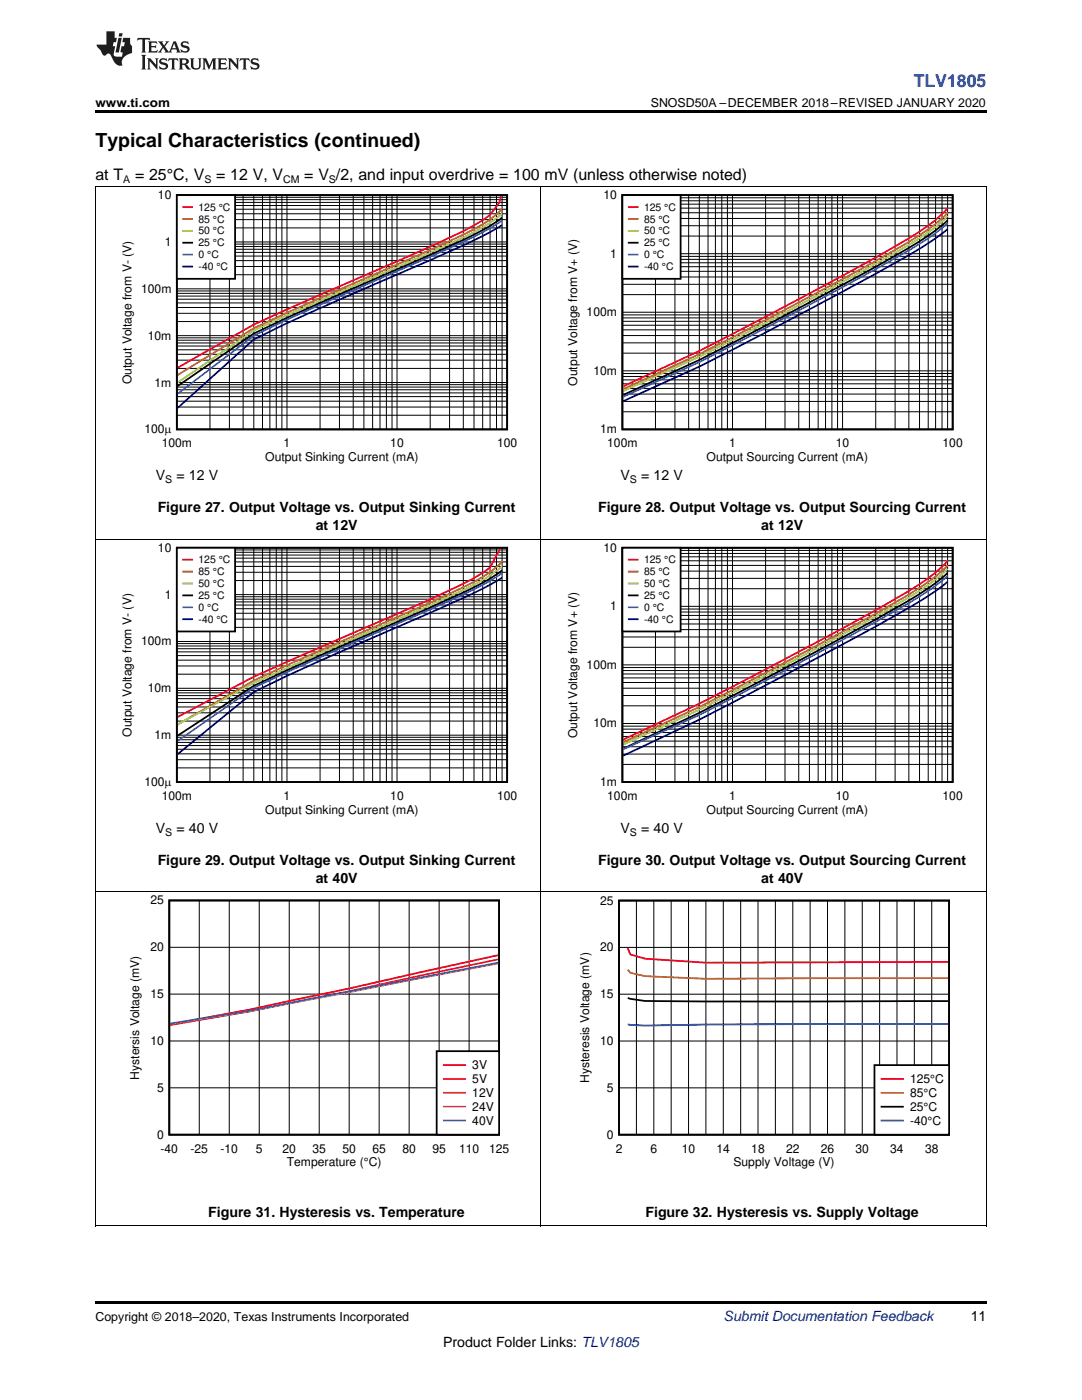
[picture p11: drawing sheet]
<svg xmlns="http://www.w3.org/2000/svg" width="216mm" height="279mm" viewBox="0 0 216 279" stroke-linecap="round" stroke-linejoin="round" font-family="sans-serif">
<path d="M19 259.7h177.8v.5h-177.8z" fill="#000"/>
<path d="M19.1 178v66.7M107.9 178v66.7M196.8 178v66.7M19 244.6h177.8" fill="none" stroke="#000" stroke-width=".2"/>
<path d="M25.4 178.7h76.2v54.7h-76.2z" fill-rule="evenodd" fill="#fff"/>
<path d="M33.8 179.7h65.8v46.8h-65.8z" fill="none" stroke="#000" stroke-width=".35"/>
<g fill="none" stroke="#000" stroke-width=".2">
<path d="M39.8 179.7v46.8M45.7 179.7v46.8M51.7 179.7v46.8M57.7 179.7v46.8M63.7 179.7v46.8M69.7 179.7v46.8M75.7 179.7v46.8M81.6 179.7v46.8M87.6 179.7v46.8M93.6 179.7v46.8M33.8 198.4h65.8M33.8 189.1h65.8"/>
<path d="M33.8 217.1h65.8M33.8 207.8h65.8"/>
</g>
<path d="M99.4 190.6l-29.7 6.7-20 4.2-15.8 2.9" fill="none" stroke="#f00" stroke-width=".35"/>
<path d="M99.4 191.5l-29.7 6.3-20 4.1-15.8 2.7" fill="none" stroke="#f05" stroke-width=".35"/>
<path d="M99.4 192.3l-49.7 9.6-15.8 2.5" fill="none" stroke="#f0a" stroke-width=".35"/>
<path d="M99.4 192.2l-49.7 9.6-15.8 2.5" fill="none" stroke="#f0f" stroke-width=".35"/>
<path d="M99.4 192.1l-49.7 9.7-15.8 2.5" fill="none" stroke="#a0f" stroke-width=".35"/>
<path d="M87.1 209.8h12.5v16.7h-12.5z" fill-rule="evenodd" fill="#fff"/>
<path d="M87.1 209.8h12.5v16.7h-12.5z" fill="none" stroke="#000" stroke-width=".35"/>
<path d="M88.6 212.6h4.2" fill="none" stroke="#f00" stroke-width=".35"/>
<path d="M88.6 215.3h4.2" fill="none" stroke="#f05" stroke-width=".35"/>
<path d="M88.6 218.1h4.2" fill="none" stroke="#f0a" stroke-width=".35"/>
<path d="M88.6 220.9h4.2" fill="none" stroke="#f0f" stroke-width=".35"/>
<path d="M88.6 223.6h4.2" fill="none" stroke="#a0f" stroke-width=".35"/>
<path d="M115.2 178.7h74.4v54.7h-74.4z" fill-rule="evenodd" fill="#fff"/>
<path d="M123.5 179.7h65.9v46.8h-65.9zM125.3 199.2l3.4 .6h60.5" fill="none" stroke="#000" stroke-width=".35"/>
<g fill="none" stroke="#000" stroke-width=".2">
<path d="M127 179.7v46.8M130.5 179.7v46.8M133.9 179.7v46.8M137.4 179.7v46.8M140.9 179.7v46.8M144.3 179.7v46.8M147.8 179.7v46.8M151.3 179.7v46.8M154.7 179.7v46.8M158.2 179.7v46.8M161.7 179.7v46.8M165.1 179.7v46.8"/>
<path d="M168.6 179.7v46.8M172.1 179.7v46.8M175.5 179.7v46.8M179 179.7v46.8M182.4 179.7v46.8M185.9 179.7v46.8M123.5 198.4h65.9M123.5 189.1h65.9M123.5 217.1h65.9M123.5 207.8h65.9"/>
</g>
<path d="M125.3 189.2l.5 1.3 2.9 .8 12.2 .8 48.3-.1" fill="none" stroke="#f00" stroke-width=".35"/>
<path d="M125.3 193.5l.5 .6 2.9 .7 12.2 .5 48.3-.1" fill="none" stroke="#f60" stroke-width=".35"/>
<path d="M189.2 204.4l-48.3 .1-12.2 .2-3.4-.3" fill="none" stroke="#00f" stroke-width=".35"/>
<path d="M174.5 212.6h14.9v13.9h-14.9z" fill-rule="evenodd" fill="#fff"/>
<path d="M174.5 212.6h14.9v13.9h-14.9zM175.9 220.9h4.3" fill="none" stroke="#000" stroke-width=".35"/>
<path d="M175.9 215.3h4.3" fill="none" stroke="#f00" stroke-width=".35"/>
<path d="M175.9 218.1h4.3" fill="none" stroke="#f60" stroke-width=".35"/>
<path d="M175.9 223.6h4.3" fill="none" stroke="#00f" stroke-width=".35"/>
<path d="M19.1 107.6v70.4M107.9 107.6v70.4M196.8 107.6v70.4M19 178h177.8" fill="none" stroke="#000" stroke-width=".2"/>
<path d="M23.9 108.3h79.2v54.7h-79.2z" fill-rule="evenodd" fill="#fff"/>
<path d="M35.3 109.3h65.9v46.8h-65.9zM100.2 113.8a33.5 33.5 0 0 1-7.8 4.5l-13.2 5.8a784.9 784.9 0 0 0-28.6 12.8l-15.1 9.9" fill="none" stroke="#000" stroke-width=".35"/>
<g fill="none" stroke="#000" stroke-width=".2">
<path d="M35.3 119.6h65.9M35.3 119.1h65.9M35.3 118.7h65.9M35.3 115.9h65.9M35.3 114.2h65.9M35.3 113h65.9M35.3 112.1h65.9M35.3 111.4h65.9M35.3 110.8h65.9M35.3 110.2h65.9M35.3 109.8h65.9M41.9 109.3v46.8"/>
<path d="M45.8 109.3v46.8M48.5 109.3v46.8M50.6 109.3v46.8M52.4 109.3v46.8M53.9 109.3v46.8M55.1 109.3v46.8M56.2 109.3v46.8M57.3 109.3v46.8M63.9 109.3v46.8M67.7 109.3v46.8M70.5 109.3v46.8M72.6 109.3v46.8"/>
<path d="M74.4 109.3v46.8M75.8 109.3v46.8M77.1 109.3v46.8M78.2 109.3v46.8M79.2 109.3v46.8M85.8 109.3v46.8M89.7 109.3v46.8M92.4 109.3v46.8M94.6 109.3v46.8M96.3 109.3v46.8M97.8 109.3v46.8M99.1 109.3v46.8"/>
<path d="M100.2 109.3v46.8M35.3 139.4h65.9M35.3 138.8h65.9M35.3 138.3h65.9M35.3 137.8h65.9M35.3 137.4h65.9M35.3 134.5h65.9M35.3 132.9h65.9M35.3 131.7h65.9M35.3 130.8h65.9M35.3 130.1h65.9M35.3 129.5h65.9"/>
<path d="M35.3 128.9h65.9M35.3 128.4h65.9M35.3 128h65.9M35.3 125.2h65.9M35.3 123.6h65.9M35.3 122.4h65.9M35.3 121.5h65.9M35.3 120.8h65.9M35.3 120.1h65.9M35.3 153.2h65.9M35.3 151.6h65.9M35.3 150.4h65.9"/>
<path d="M35.3 149.5h65.9M35.3 148.8h65.9M35.3 148.2h65.9M35.3 147.6h65.9M35.3 147.1h65.9M35.3 146.7h65.9M35.3 143.9h65.9M35.3 142.3h65.9M35.3 141.1h65.9M35.3 140.2h65.9"/>
</g>
<path d="M99.7 109.5l-1.9 3.8a53 53 0 0 1-12 6.3l-35.2 15.5-15.1 8" fill="none" stroke="#f00" stroke-width=".35"/>
<path d="M100.2 111.9l-.6 .8a28.7 28.7 0 0 1-7.2 4.5l-6.6 3.1-28.5 12.5-6.7 3-15.1 8.8" fill="none" stroke="#f60" stroke-width=".35"/>
<path d="M100.2 112.9a25.1 25.1 0 0 1-7.8 4.8l-6.6 3.1-21.9 9.5-13.3 6-15.1 8.3" fill="none" stroke="#9c0" stroke-width=".35"/>
<path d="M100.2 114.3a40.3 40.3 0 0 1-7.8 4.3l-13.2 5.9a793.4 793.4 0 0 0-28.6 12.8l-15.1 10.6" fill="none" stroke="#36f" stroke-width=".35"/>
<path d="M100.2 115.3l-3.9 2.2a285 285 0 0 1-17.1 7.7 543.1 543.1 0 0 0-28.6 12.9l-15.1 12.4" fill="none" stroke="#000080" stroke-width=".35"/>
<path d="M35.3 109.3h11.6v16.7h-11.6z" fill-rule="evenodd" fill="#fff"/>
<path d="M35.3 109.3h11.6v16.7h-11.6zM36.6 118.8h1.7" fill="none" stroke="#000" stroke-width=".35"/>
<path d="M36.6 111.7h1.7" fill="none" stroke="#f00" stroke-width=".35"/>
<path d="M36.6 114.1h1.7" fill="none" stroke="#f60" stroke-width=".35"/>
<path d="M36.6 116.5h1.7" fill="none" stroke="#9c0" stroke-width=".35"/>
<path d="M36.6 121.2h1.7" fill="none" stroke="#36f" stroke-width=".35"/>
<path d="M36.6 123.6h1.7" fill="none" stroke="#000080" stroke-width=".35"/>
<path d="M112.8 108.3h79.2v54.7h-79.2z" fill-rule="evenodd" fill="#fff"/>
<path d="M124.2 109.3h65.9v46.8h-65.9zM189.1 114.3a37.3 37.3 0 0 1-7.8 5.6 1203 1203 0 0 1-41.8 22.4l-15.1 7.1" fill="none" stroke="#000" stroke-width=".35"/>
<g fill="none" stroke="#000" stroke-width=".2">
<path d="M124.2 117.5h65.9M124.2 115.4h65.9M124.2 114h65.9M124.2 112.8h65.9M124.2 111.9h65.9M124.2 111.1h65.9M124.2 110.5h65.9M124.2 109.9h65.9M130.8 109.3v46.8M134.7 109.3v46.8M137.4 109.3v46.8M139.5 109.3v46.8"/>
<path d="M141.3 109.3v46.8M142.8 109.3v46.8M144 109.3v46.8M145.1 109.3v46.8M146.2 109.3v46.8M152.8 109.3v46.8M156.6 109.3v46.8M159.4 109.3v46.8M161.5 109.3v46.8M163.3 109.3v46.8M164.7 109.3v46.8M166 109.3v46.8"/>
<path d="M167.1 109.3v46.8M168.1 109.3v46.8M174.7 109.3v46.8M178.6 109.3v46.8M181.3 109.3v46.8M183.5 109.3v46.8M185.2 109.3v46.8M186.7 109.3v46.8M188 109.3v46.8M189.1 109.3v46.8M124.2 138.8h65.9M124.2 137.3h65.9"/>
<path d="M124.2 136.2h65.9M124.2 135.3h65.9M124.2 134.5h65.9M124.2 133.8h65.9M124.2 133.2h65.9M124.2 132.7h65.9M124.2 129.2h65.9M124.2 127.1h65.9M124.2 125.7h65.9M124.2 124.5h65.9M124.2 123.6h65.9M124.2 122.8h65.9"/>
<path d="M124.2 122.1h65.9M124.2 121.5h65.9M124.2 121h65.9M124.2 152.6h65.9M124.2 150.5h65.9M124.2 149h65.9M124.2 147.9h65.9M124.2 147h65.9M124.2 146.2h65.9M124.2 145.5h65.9M124.2 144.9h65.9M124.2 144.4h65.9"/>
<path d="M124.2 140.9h65.9"/>
</g>
<path d="M189.1 111.9a27.1 27.1 0 0 1-7.8 6.1 978.1 978.1 0 0 1-41.8 22.4l-15.1 7.2" fill="none" stroke="#f00" stroke-width=".35"/>
<path d="M189.1 112.8a30.6 30.6 0 0 1-7.8 5.9 1004.5 1004.5 0 0 1-41.8 22.4l-15.1 7" fill="none" stroke="#f60" stroke-width=".35"/>
<path d="M189.1 113.5a33.7 33.7 0 0 1-7.8 5.7 1095.1 1095.1 0 0 1-41.8 22.4l-15.1 7" fill="none" stroke="#9c0" stroke-width=".35"/>
<path d="M189.1 114.9a40.1 40.1 0 0 1-7.8 5.5l-13.2 7.3-21.9 11.6-6.7 3.4-15.1 6.9" fill="none" stroke="#36f" stroke-width=".35"/>
<path d="M189.1 116.1l-2.4 1.9a124.4 124.4 0 0 1-12 7l-13.2 7.1a654.1 654.1 0 0 1-37.1 18.7" fill="none" stroke="#000080" stroke-width=".35"/>
<path d="M124.2 109.3h11.6v16.7h-11.6z" fill-rule="evenodd" fill="#fff"/>
<path d="M124.2 109.3h11.6v16.7h-11.6zM125.5 118.8h1.7" fill="none" stroke="#000" stroke-width=".35"/>
<path d="M125.5 111.7h1.7" fill="none" stroke="#f00" stroke-width=".35"/>
<path d="M125.5 114.1h1.7" fill="none" stroke="#f60" stroke-width=".35"/>
<path d="M125.5 116.5h1.7" fill="none" stroke="#9c0" stroke-width=".35"/>
<path d="M125.5 121.2h1.7" fill="none" stroke="#36f" stroke-width=".35"/>
<path d="M125.5 123.6h1.7" fill="none" stroke="#000080" stroke-width=".35"/>
<path d="M19.1 37.2v70.4M107.9 37.2v70.4M196.8 37.2v70.4M19 107.6h177.8" fill="none" stroke="#000" stroke-width=".2"/>
<path d="M23.9 38h79.2v54.6h-79.2z" fill-rule="evenodd" fill="#fff"/>
<path d="M35.3 38.9h65.9v46.8h-65.9zM100.2 43.4a35 35 0 0 1-7.8 4.5l-13.2 5.9a720.7 720.7 0 0 0-28.6 12.8l-15.1 10.4" fill="none" stroke="#000" stroke-width=".35"/>
<g fill="none" stroke="#000" stroke-width=".2">
<path d="M35.3 39.8h65.9M35.3 39.4h65.9M41.9 38.9v46.8M45.8 38.9v46.8M48.5 38.9v46.8M50.6 38.9v46.8M52.4 38.9v46.8M53.9 38.9v46.8M55.1 38.9v46.8M56.2 38.9v46.8M57.3 38.9v46.8M63.9 38.9v46.8"/>
<path d="M67.7 38.9v46.8M70.5 38.9v46.8M72.6 38.9v46.8M74.4 38.9v46.8M75.8 38.9v46.8M77.1 38.9v46.8M78.2 38.9v46.8M79.2 38.9v46.8M85.8 38.9v46.8M89.7 38.9v46.8M92.4 38.9v46.8M94.6 38.9v46.8"/>
<path d="M96.3 38.9v46.8M97.8 38.9v46.8M99.1 38.9v46.8M100.2 38.9v46.8M35.3 59.7h65.9M35.3 59.1h65.9M35.3 58.5h65.9M35.3 58.1h65.9M35.3 57.6h65.9M35.3 54.8h65.9M35.3 53.2h65.9M35.3 52h65.9"/>
<path d="M35.3 51.1h65.9M35.3 50.4h65.9M35.3 49.7h65.9M35.3 49.2h65.9M35.3 48.7h65.9M35.3 48.3h65.9M35.3 45.5h65.9M35.3 43.8h65.9M35.3 42.7h65.9M35.3 41.8h65.9M35.3 41h65.9M35.3 40.4h65.9"/>
<path d="M35.3 79.2h65.9M35.3 78.4h65.9M35.3 77.8h65.9M35.3 77.3h65.9M35.3 76.8h65.9M35.3 76.3h65.9M35.3 73.5h65.9M35.3 71.9h65.9M35.3 70.7h65.9M35.3 69.8h65.9M35.3 69.1h65.9M35.3 68.4h65.9"/>
<path d="M35.3 67.9h65.9M35.3 67.4h65.9M35.3 67h65.9M35.3 64.2h65.9M35.3 62.5h65.9M35.3 61.4h65.9M35.3 60.5h65.9M35.3 82.9h65.9M35.3 81.2h65.9M35.3 80.1h65.9"/>
</g>
<path d="M100 39.1l-.4 1.3-1.8 2.5a53.3 53.3 0 0 1-12 6.3l-28.5 12.5-6.7 3.1-15.1 8.6" fill="none" stroke="#f00" stroke-width=".35"/>
<path d="M100.2 41.5l-.6 .8a29.5 29.5 0 0 1-7.2 4.5l-6.6 3.1-28.5 12.5-6.7 3.1-15.1 9.3" fill="none" stroke="#f60" stroke-width=".35"/>
<path d="M100.2 42.5a25.4 25.4 0 0 1-7.8 4.9l-41.8 18.5-15.1 10.5" fill="none" stroke="#9c0" stroke-width=".35"/>
<path d="M100.2 44a39.9 39.9 0 0 1-7.8 4.3l-13.2 5.8a654.5 654.5 0 0 0-28.6 12.9l-15.1 11.6" fill="none" stroke="#36f" stroke-width=".35"/>
<path d="M100.2 44.9l-3.9 2.2a267.8 267.8 0 0 1-17.1 7.7 553.6 553.6 0 0 0-28.6 12.9l-15.1 13.7" fill="none" stroke="#000080" stroke-width=".35"/>
<path d="M35.3 38.9h11.6v16.7h-11.6z" fill-rule="evenodd" fill="#fff"/>
<path d="M35.3 38.9h11.6v16.7h-11.6zM36.6 48.4h1.7" fill="none" stroke="#000" stroke-width=".35"/>
<path d="M36.6 41.3h1.7" fill="none" stroke="#f00" stroke-width=".35"/>
<path d="M36.6 43.7h1.7" fill="none" stroke="#f60" stroke-width=".35"/>
<path d="M36.6 46.1h1.7" fill="none" stroke="#9c0" stroke-width=".35"/>
<path d="M36.6 50.8h1.7" fill="none" stroke="#36f" stroke-width=".35"/>
<path d="M36.6 53.2h1.7" fill="none" stroke="#000080" stroke-width=".35"/>
<path d="M112.8 38h79.2v54.6h-79.2z" fill-rule="evenodd" fill="#fff"/>
<path d="M124.2 38.9h65.9v46.8h-65.9zM189.1 43.9a38.3 38.3 0 0 1-7.8 5.6 1110.4 1110.4 0 0 1-41.8 22.3l-15.1 7" fill="none" stroke="#000" stroke-width=".35"/>
<g fill="none" stroke="#000" stroke-width=".2">
<path d="M124.2 39.5h65.9M130.8 38.9v46.8M134.7 38.9v46.8M137.4 38.9v46.8M139.5 38.9v46.8M141.3 38.9v46.8M142.8 38.9v46.8M144 38.9v46.8M145.1 38.9v46.8M146.2 38.9v46.8M152.8 38.9v46.8M156.6 38.9v46.8"/>
<path d="M159.4 38.9v46.8M161.5 38.9v46.8M163.3 38.9v46.8M164.7 38.9v46.8M166 38.9v46.8M167.1 38.9v46.8M168.1 38.9v46.8M174.7 38.9v46.8M178.6 38.9v46.8M181.3 38.9v46.8M183.5 38.9v46.8M185.2 38.9v46.8"/>
<path d="M186.7 38.9v46.8M188 38.9v46.8M189.1 38.9v46.8M124.2 58.8h65.9M124.2 56.7h65.9M124.2 55.3h65.9M124.2 54.1h65.9M124.2 53.2h65.9M124.2 52.4h65.9M124.2 51.8h65.9M124.2 51.2h65.9M124.2 50.6h65.9"/>
<path d="M124.2 47.1h65.9M124.2 45h65.9M124.2 43.6h65.9M124.2 42.5h65.9M124.2 41.5h65.9M124.2 40.7h65.9M124.2 40.1h65.9M124.2 78.6h65.9M124.2 77.5h65.9M124.2 76.6h65.9M124.2 75.8h65.9M124.2 75.1h65.9"/>
<path d="M124.2 74.5h65.9M124.2 74h65.9M124.2 70.5h65.9M124.2 68.4h65.9M124.2 67h65.9M124.2 65.8h65.9M124.2 64.9h65.9M124.2 64.1h65.9M124.2 63.4h65.9M124.2 62.8h65.9M124.2 62.3h65.9M124.2 82.2h65.9"/>
<path d="M124.2 80.1h65.9"/>
</g>
<path d="M189.1 41.5a27.1 27.1 0 0 1-7.8 6.1 929.6 929.6 0 0 1-41.8 22.4l-15.1 7.1" fill="none" stroke="#f00" stroke-width=".35"/>
<path d="M189.1 42.4a30.8 30.8 0 0 1-7.8 5.9 958.1 958.1 0 0 1-41.8 22.4l-15.1 7" fill="none" stroke="#f60" stroke-width=".35"/>
<path d="M189.1 43.1a33.9 33.9 0 0 1-7.8 5.8 943.8 943.8 0 0 1-41.8 22.3l-15.1 6.8" fill="none" stroke="#9c0" stroke-width=".35"/>
<path d="M189.1 44.5a40.1 40.1 0 0 1-7.8 5.5 1112.8 1112.8 0 0 1-41.8 22.3l-15.1 6.9" fill="none" stroke="#36f" stroke-width=".35"/>
<path d="M189.1 45.7l-2.4 1.9a117.1 117.1 0 0 1-12 7l-21.9 11.8-13.3 6.8-15.1 6.9" fill="none" stroke="#000080" stroke-width=".35"/>
<path d="M124.2 38.9h11.6v16.7h-11.6z" fill-rule="evenodd" fill="#fff"/>
<path d="M124.2 38.9h11.6v16.7h-11.6zM125.5 48.4h1.7" fill="none" stroke="#000" stroke-width=".35"/>
<path d="M125.5 41.3h1.7" fill="none" stroke="#f00" stroke-width=".35"/>
<path d="M125.5 43.7h1.7" fill="none" stroke="#f60" stroke-width=".35"/>
<path d="M125.5 46.1h1.7" fill="none" stroke="#9c0" stroke-width=".35"/>
<path d="M125.5 50.8h1.7" fill="none" stroke="#36f" stroke-width=".35"/>
<path d="M125.5 53.2h1.7" fill="none" stroke="#000080" stroke-width=".35"/>
<path d="M19 37.2h177.8" fill="none" stroke="#000" stroke-width=".2"/>
<path d="M19 22h177.8v.5h-177.8z" fill="#000"/>
<g fill="#231f20">
<path d="M27.5 7.6l-.1 .5 .4-.2h.6v.1v2.1l-.2 .4h1l-.3-.4v-2.1l.1-.1h.5l.5 .2-.2-.5zM29.5 8.3l.2 .3v1.5l-.2 .4h1.8l.2-.6a1.04 1.04 0 0 1-1.3 .2v-.7h.6l.3 .2v-.6l-.3 .2h-.6v-.6l.8-.1 .4 .3-.2-.5zM31.5 8.3l.9 1.1-.9 1.1h.8l-.2-.2 .5-.7 .4 .7-.2 .2h1.5l-.1-.2 .1-.4h.9l.1 .4-.2 .2h1l-.3-.3-.7-1.9h-.5l-.9 2-.8-1 .9-1h-.8l.1 .3-.3 .5-.4-.6 .2-.2zM34.7 8.6l.4 1h-.7zM36.3 8.4a.63 .63 0 0 0-.2 .7 .63 .63 0 0 0 .6 .4l.6 .2 .1 .2a.75 .75 0 0 1-.7 .4 .75 .75 0 0 1-.6-.5l.1 .7 .1-.1a1.11 1.11 0 0 0 1.5-.6 1.13 1.13 0 0 0-1.2-.8l-.1-.4a1.04 1.04 0 0 1 1.2 .2l-.2-.5-.1 .1-.5-.2zM28.2 10.9l.2 .4v2.2l-.2 .4h1l-.3-.4v-2.2l.3-.4zM29.3 11.6l.3 .4v1.5l-.3 .4h.8l-.2-.4v-1.3l1.5 1.7v-1.9l.2-.4h-.7l.2 .4v.9l-1.1-1.3zM32 11.8a.62 .62 0 0 0-.2 .7 .62 .62 0 0 0 .6 .4l.6 .1 .1 .3a.76 .76 0 0 1-.7 .3 .76 .76 0 0 1-.6-.4l.1 .7 .1-.1a1.11 1.11 0 0 0 1.5-.6 1.13 1.13 0 0 0-1.2-.8l-.1-.4a1.04 1.04 0 0 1 1.2 .2l-.2-.6-.1 .1-.5-.1zM33.7 11.6l-.2 .6a.61 .61 0 0 1 .8-.3v1.6l-.2 .4h.9l-.2-.4v-1.6a.63 .63 0 0 1 .8 .3l-.2-.6zM35.6 11.6l.3 .4v1.5l-.3 .4h1l-.2-.2v-.8l.5 .2a.76 .76 0 0 0 1.2 .7l-1-1a.58 .58 0 0 0 .6-.5 .58 .58 0 0 0-.5-.6zM36.4 11.9h.1a.45 .45 0 0 1 .5 .1 .45 .45 0 0 1 .1 .5l-.7 .2zM37.9 11.6l.2 .2a2.17 2.17 0 0 0 .3 1.9 .99 .99 0 0 0 1.6-.6v-1.1l.2-.4h-.7l.2 .2a1.92 1.92 0 0 1-.2 1.8 .6 .6 0 0 1-.9-.5v-1.1l.2-.4zM40.4 11.6l.2 .4v1.5l-.2 .4h.7l-.2-.4v-1.4l.8 1.8 .8-1.8v1.4l-.2 .4h.9l-.2-.4v-1.5l.2-.4h-.8l-.6 1.5-.6-1.5zM43.4 11.6l.2 .4v1.5l-.2 .4h1.8l.2-.6a1.04 1.04 0 0 1-1.3 .1v-.6h.5l.4 .2v-.6l-.4 .2h-.5v-.7h.8l.3 .3-.1-.6zM45.5 11.6l.2 .4v1.5l-.2 .4h.7l-.2-.4v-1.3l1.5 1.7v-1.9l.2-.4h-.7l.2 .4v.9l-1.1-1.3zM47.9 11.6l-.1 .6a.61 .61 0 0 1 .8-.3v1.6l-.3 .4h1l-.3-.4 .1-1.6a.63 .63 0 0 1 .7 .3l-.1-.6zM50.2 11.8a.62 .62 0 0 0-.2 .7 .62 .62 0 0 0 .6 .4l.6 .1 .2 .3a.76 .76 0 0 1-.8 .3 .76 .76 0 0 1-.6-.4l.1 .7 .2-.1a1.11 1.11 0 0 0 1.5-.6 1.13 1.13 0 0 0-1.3-.8l-.1-.4a1.04 1.04 0 0 1 1.2 .2l-.1-.6-.2 .1-.5-.1z"/>
<path d="M21.2 6.3v2.6h-1.9l.1 .4 .7 .9a.91 .91 0 0 0 1 .8 .56 .56 0 0 1 .5-.3 .56 .56 0 0 1 .5 .3l.4 .8a1.53 1.53 0 0 0 1.9 1.2 1.54 1.54 0 0 1 1-2.1l.9-.3v-1.4a1.52 1.52 0 0 1-.3-1.6h-1.4l-.2 .8h.5l-.2 .8h-.4l-.2 1v.2l.4 .1-.2 .8a1.93 1.93 0 0 1-1.6-.3l.3-1.8h-.5l.2-.8h.4l.2-.8h-.4v-1.3zM23.6 7.6l-.6 2.9h.7l.6-2.9zM23.8 6.6l-.1 .7h.6l.2-.7z"/>
</g>
<text font-size="3.9" x="19" y="29.3">Typical Characteristics (continued)</text>
<text font-size="3.5" fill="#00f" x="182.3" y="17.3">TLV1805</text>
<g font-size="3.2">
<text x="19" y="36">at T</text>
<text x="27" y="36">= 25°C, V</text>
<text x="43.1" y="36">= 12 V, V</text>
<text x="60.7" y="36">= V /2, and input overdrive = 100 mV (unless otherwise noted)</text>
</g>
<g font-size="2.8">
<text x="31.1" y="95.8">V</text>
<text x="35.2" y="95.8">= 12 V</text>
<text x="123.8" y="95.8">V</text>
<text x="127.9" y="95.8">= 12 V</text>
<text x="31.5" y="102.2">Figure 27. Output Voltage vs. Output Sinking Current</text>
<text x="63" y="105.9">at 12V</text>
<text x="119.3" y="102.2">Figure 28. Output Voltage vs. Output Sourcing Current</text>
<text x="151.9" y="105.9">at 12V</text>
<text x="31.1" y="166.2">V</text>
<text x="35.2" y="166.2">= 40 V</text>
<text x="123.8" y="166.2">V</text>
<text x="127.9" y="166.2">= 40 V</text>
<text x="31.5" y="172.5">Figure 29. Output Voltage vs. Output Sinking Current</text>
<text x="119.3" y="172.5">Figure 30. Output Voltage vs. Output Sourcing Current</text>
<text x="63" y="176.2">at 40V</text>
<text x="151.9" y="176.2">at 40V</text>
<text x="41.6" y="242.9">Figure 31. Hysteresis vs. Temperature</text>
<text x="128.8" y="242.9">Figure 32. Hysteresis vs. Supply Voltage</text>
<text x="193.7" y="263.6">11</text>
<text x="88.4" y="268.9">Product Folder Links: TLV1805</text>
</g>
<text font-size="2.8" fill="#0000c8" x="144.4" y="263.6">Submit Documentation Feedback</text>
<g font-size="2.5">
<text x="19" y="21.4">www.ti.com</text>
<text x="129.9" y="21.4">SNOSD50A –DECEMBER 2018–REVISED JANUARY 2020</text>
<text x="19" y="263.6">Copyright © 2018–2020, Texas Instruments Incorporated</text>
</g>
<g font-size="2.4">
<text x="31.5" y="39.7">10</text>
<text x="120.4" y="39.7">10</text>
<text x="32.9" y="49.1">1</text>
<text x="121.8" y="51.4">1</text>
<text x="28.2" y="58.4">100m</text>
<text x="117.1" y="63.1">100m</text>
<text x="29.5" y="67.8">10m</text>
<text x="26.2" y="76.7" transform="rotate(-90 26.2 76.7)">Output Voltage from V- (V)</text>
<text x="30.9" y="77.1">1m</text>
<text x="115.1" y="77" transform="rotate(-90 115.1 77)">Output Voltage from V+ (V)</text>
<text x="118.4" y="74.8">10m</text>
<text x="28.8" y="86.5">100P</text>
<text x="32.3" y="89.3">100m</text>
<text x="56.6" y="89.3">1</text>
<text x="77.9" y="89.3">10</text>
<text x="99.2" y="89.3">100</text>
<text x="119.8" y="86.5">1m</text>
<text x="121.2" y="89.3">100m</text>
<text x="145.5" y="89.3">1</text>
<text x="166.8" y="89.3">10</text>
<text x="188.1" y="89.3">100</text>
<text x="52.9" y="92">Output Sinking Current (mA)</text>
<text x="141" y="92">Output Sourcing Current (mA)</text>
<text x="31.5" y="110.1">10</text>
<text x="120.4" y="110.1">10</text>
<text x="32.9" y="119.5">1</text>
<text x="121.8" y="121.8">1</text>
<text x="28.2" y="128.8">100m</text>
<text x="117.1" y="133.5">100m</text>
<text x="29.5" y="138.2">10m</text>
<text x="26.2" y="147" transform="rotate(-90 26.2 147)">Output Voltage from V- (V)</text>
<text x="30.9" y="147.5">1m</text>
<text x="115.1" y="147.3" transform="rotate(-90 115.1 147.3)">Output Voltage from V+ (V)</text>
<text x="118.4" y="145.2">10m</text>
<text x="28.8" y="156.9">100P</text>
<text x="32.3" y="159.6">100m</text>
<text x="56.6" y="159.6">1</text>
<text x="77.9" y="159.6">10</text>
<text x="99.2" y="159.6">100</text>
<text x="119.8" y="156.9">1m</text>
<text x="121.2" y="159.6">100m</text>
<text x="145.5" y="159.6">1</text>
<text x="166.8" y="159.6">10</text>
<text x="188.1" y="159.6">100</text>
<text x="52.9" y="162.4">Output Sinking Current (mA)</text>
<text x="141" y="162.4">Output Sourcing Current (mA)</text>
<text x="30" y="180.5">25</text>
<text x="119.8" y="180.5">25</text>
<text x="30" y="189.9">20</text>
<text x="119.8" y="189.9">20</text>
<text x="30" y="199.2">15</text>
<text x="119.8" y="199.2">15</text>
<text x="30" y="208.5">10</text>
<text x="119.8" y="208.6">10</text>
<text x="27.8" y="215.5" transform="rotate(-90 27.8 215.5)">Hystersis Voltage (mV)</text>
<text x="94.2" y="213.4">3V</text>
<text x="31.4" y="217.9">5</text>
<text x="94.2" y="216.2">5V</text>
<text x="94.2" y="218.9">12V</text>
<text x="94.2" y="221.7">24V</text>
<text x="117.5" y="216.2" transform="rotate(-90 117.5 216.2)">Hysteresis Voltage (mV)</text>
<text x="121.1" y="217.9">5</text>
<text x="181.6" y="216.2">125°C</text>
<text x="181.6" y="219">85°C</text>
<text x="181.6" y="221.7">25°C</text>
<text x="31.4" y="227.2">0</text>
<text x="94.2" y="224.5">40V</text>
<text x="121.1" y="227.2">0</text>
<text x="181.6" y="224.5">-40°C</text>
<text x="32" y="230">-40</text>
<text x="38" y="230">-25</text>
<text x="44" y="230">-10</text>
<text x="51.1" y="230">5</text>
<text x="56.4" y="230">20</text>
<text x="57.2" y="232.8">Temperature (°C)</text>
<text x="62.4" y="230">35</text>
<text x="68.3" y="230">50</text>
<text x="74.3" y="230">65</text>
<text x="80.3" y="230">80</text>
<text x="86.3" y="230">95</text>
<text x="91.6" y="230">110</text>
<text x="97.6" y="230">125</text>
<text x="122.9" y="230">2</text>
<text x="129.8" y="230">6</text>
<text x="136" y="230">10</text>
<text x="143" y="230">14</text>
<text x="146.3" y="232.8">Supply Voltage (V)</text>
<text x="149.9" y="230">18</text>
<text x="156.8" y="230">22</text>
<text x="163.8" y="230">26</text>
<text x="170.7" y="230">30</text>
<text x="177.6" y="230">34</text>
<text x="184.6" y="230">38</text>
</g>
<g font-size="2.1">
<text x="24.6" y="36.6">A</text>
<text x="40.8" y="36.6">S</text>
<text x="56.5" y="36.6">CM</text>
<text x="65.6" y="36.6">S</text>
<text x="39.6" y="42">125 °C</text>
<text x="39.6" y="44.4">85 °C</text>
<text x="39.6" y="46.8">50 °C</text>
<text x="128.5" y="42">125 °C</text>
<text x="128.5" y="44.4">85 °C</text>
<text x="128.5" y="46.8">50 °C</text>
<text x="39.6" y="49.2">25 °C</text>
<text x="39.6" y="51.5">0 °C</text>
<text x="39.6" y="53.9">-40 °C</text>
<text x="128.5" y="49.2">25 °C</text>
<text x="128.5" y="51.5">0 °C</text>
<text x="128.5" y="53.9">-40 °C</text>
<text x="32.9" y="96.4">S</text>
<text x="125.7" y="96.4">S</text>
<text x="39.6" y="112.4">125 °C</text>
<text x="128.5" y="112.4">125 °C</text>
<text x="39.6" y="114.8">85 °C</text>
<text x="39.6" y="117.2">50 °C</text>
<text x="39.6" y="119.6">25 °C</text>
<text x="128.5" y="114.8">85 °C</text>
<text x="128.5" y="117.2">50 °C</text>
<text x="128.5" y="119.6">25 °C</text>
<text x="39.6" y="121.9">0 °C</text>
<text x="39.6" y="124.3">-40 °C</text>
<text x="128.5" y="121.9">0 °C</text>
<text x="128.5" y="124.3">-40 °C</text>
<text x="32.9" y="166.8">S</text>
<text x="125.7" y="166.8">S</text>
</g>
</svg>
